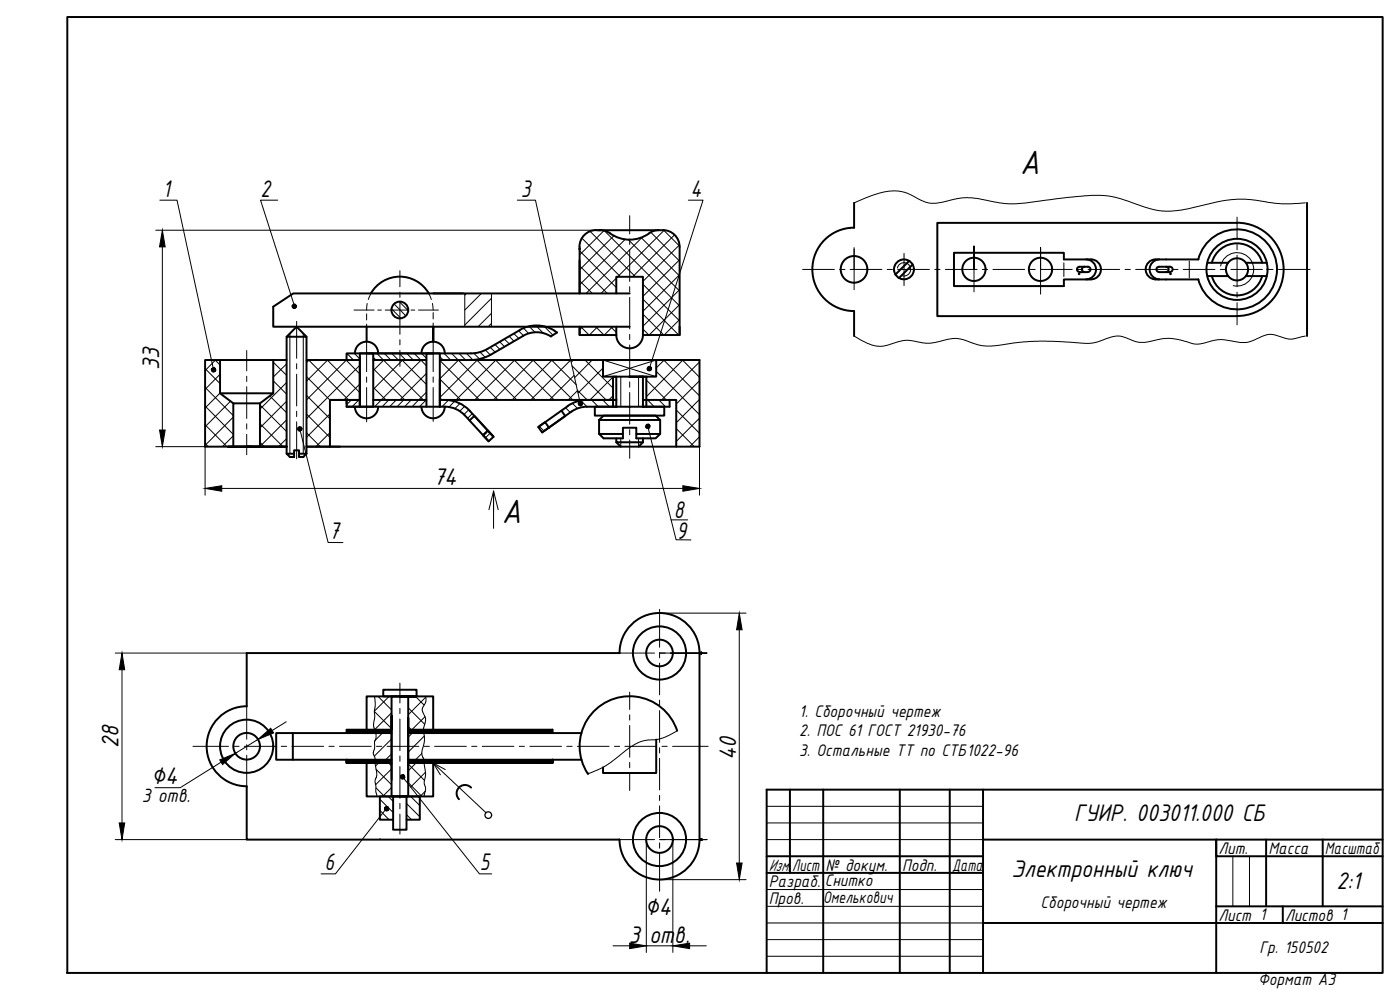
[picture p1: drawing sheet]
<svg xmlns="http://www.w3.org/2000/svg" width="420mm" height="297mm" viewBox="0 0 420 297" stroke-linecap="round" stroke-linejoin="round" font-family="sans-serif">
<!-- layer: 0 -->
<g fill="none" stroke="#000" stroke-width=".59">
<path d="M20.2 5.1h394.8v286.8h-394.8zM178.9 69a5 5 0 0 0-5 5v14M178.9 69.1h1.2M179.5 69.1h19.5M180.1 69l1.6 .3a17 17 0 0 0 6.2 2.6h2.1l2-.5 2.9-1.4M197.8 69l-1.6 .3-1.4 .7M198.9 69a5 5 0 0 1 5.1 5v26.5M256.3 68.3a12.5 12.5 0 0 0-12.5 12.5 12.5 12.5 0 0 0 12.5 12.5v7.5M256.3 60.9v7.5M272.9 78.3l-4.2 4.1M273.9 79.4l-4.1 4M281.3 66.9h90a14 14 0 0 1 13.9 14 14 14 0 0 1-14 13.9l-89.9 .1z"/>
<path d="M325.9 77.8a2.98 2.98 0 0 1 3 3 2.98 2.98 0 0 1-3 3M346.7 77.8a2.98 2.98 0 0 0-2.9 3 2.98 2.98 0 0 0 2.9 3M346.8 77.8h12.9M347.9 77.8a2.98 2.98 0 0 0-2.9 3 2.98 2.98 0 0 0 2.9 3M359.6 77.8a12 12 0 0 1 18.5-6.8 12 12 0 0 1 0 19.7 12 12 0 0 1-18.5-6.9M362.3 78.9h6.3M363.7 78.8a7.8 7.8 0 0 1 7.5-5.8 7.8 7.8 0 0 1 7.6 5.8M373.9 78.9h6.3M392.3 60.9v39.9M110 98v4.5M111.3 88a10 10 0 0 1 17.4 0M130 98v.5v-.5"/>
<path d="M130 98.2v4.3M130 88h9M166.4 99.2a9.9 9.9 0 0 0-10.4-.2l-10.4 6-2.8 .9-38.8 .1v2M166.4 99.3l.8 .5-1.9 1.2M185 88v-5h8v17.5M185 98v2.5M189 88h-101l-6 4v6h107M204 98v2.5h-11M324 80a.78 .78 0 0 0-.8 .8 .78 .78 0 0 0 .8 .8M324 80h2.5a.78 .78 0 0 1 .8 .8 .78 .78 0 0 1-.8 .8h-2.5M325.5 80a.78 .78 0 0 0-.8 .8 .78 .78 0 0 0 .8 .8M327.4 83.8a2.98 2.98 0 0 0 3-3 2.98 2.98 0 0 0-3-3h-8.1v-2h-33v10h33v-2h8.1"/>
<path d="M346.8 83.8h12.9M347.3 80.3l.5-.3h3.3a.81 .81 0 0 1 .8 .8 .81 .81 0 0 1-.7 .8h-3.4a.78 .78 0 0 1-.7-.5 .78 .78 0 0 1 .2-.8zM349.9 80a.78 .78 0 0 1 .8 .8 .78 .78 0 0 1-.8 .8M362.3 82.8h6.3M363.7 82.8a7.8 7.8 0 0 0 7.5 5.8 7.8 7.8 0 0 0 7.6-5.8M373.9 82.8h6.3M66 108v10h16v-10M66 118l4 3M82 118l-4 3M86 108h-24.4v26h24.4M86 101l3-3 3 3M92 108h16"/>
<path d="M106.5 106a3.5 3.5 0 0 1 3.5-3.5 3.5 3.5 0 0 1 3.5 3.5M108 107v15v-16h4v16M110 106h20M112 108h16M126.5 106a3.5 3.5 0 0 1 3.5-3.5 3.5 3.5 0 0 1 3.5 3.5M130 102.5v-4.3v4.3M132 113.7v8.3v-16h-4v16M132 108h77.9v26h-117.9M147.3 106.4a12 12 0 0 1-6 1.6M165.3 100.9a8 8 0 0 0-8.3-.1l-9.7 5.6M173.9 100.5v-2.5v2.5h11.1M181 108v5h15.9v-5"/>
<path d="M185 100.5a4 4 0 0 0 4 4 4 4 0 0 0 4-4M189 108h-8h28M70 134v-13h8v13h-4h12M75.4 134h-7h17.6M86 136.1v-35.1h6v35.1M88.3 136.1h-2.3l1 1h1.3v-2h1.4v2h1.3M89.7 136.1h2.3l-1 1M89.7 137.1h1.3M99 120h5v1M99 120h9M99 120v14M104 120v2h6"/>
<path d="M104 122h29.6M106.5 122a3.5 3.5 0 0 0 3.5 3.5 3.5 3.5 0 0 0 3.5-3.5M112 120h16M126.5 122a3.5 3.5 0 0 0 3.5 3.5 3.5 3.5 0 0 0 3.5-3.5M132 120h53M133.6 120a10 10 0 0 1 7.4 3.2l7.1 7.8-1.5 1.4-7.1-7.8a8.1 8.1 0 0 0-5.9-2.6M140.9 126.1l1.5-1.3 4 4.4-1.5 1.4 1.7 1.8M146 129.7l-1 .9M146.4 129.2l1.7 1.8-1.7-1.8M168.5 123.2l1.1 1.6-4.8 3.5-1.2-1.7-2.1 1.5 1.2 1.6 2.1-1.4M170.4 121.9l-8.9 6.2M176.1 120a10 10 0 0 0-5.8 1.8"/>
<path d="M176.1 122l-2.1 .3-1.9 .8-9.4 6.6M176.1 122h8.9v-9h-1v9M178.5 122h20.8v2.7h-20.8zM179.8 126v4.2l1.3 1.3h5.8v-3.2h4.1v3.2h5.8l1.3-1.3v-4.2M179.8 126l1.3-1.3h15.7l1.3 1.3M179.8 130.2h7.1M179.8 126h18.3M185 131.5v1.2h8M185 132.7l1.3 1.3M191 130.2h7.1M193 120h9.9v14M193 131.5v1.2"/>
<path d="M193 132.7l-1.4 1.3M201 120v2h-8v-9h-4h5v9M185.9 195.9a12 12 0 0 1 12-12 12 12 0 0 1 12 12M186 195.9h-112v16M209.9 195.9v56M74 211.9a12 12 0 0 0-12 12 12 12 0 0 0 12 12M87.9 219.9v8.1M104 219.9v-1h13.5v-4.2v19.3M117.5 219.9h-34.6v8.1h34.6M117.5 208.9h5v30.1h-5zM120 208.9h-10v10M122.5 219.9h52"/>
<path d="M125 208.9h-5h5v-1.9h-10v1.9h15v10M165.8 219.9v-1h-43.3v-3.5v19.4M203.2 219.2a15 15 0 0 0-20.8-8.8 15 15 0 0 0-6 21.7M74 236v15.9h112M104 228.9v-.9v.9h13.5M110 228.9v10.1h10M118 239v9.9h4v-9.9h-2M120 239h6v6.9h-4M122.5 228.9h43.3v-.9v.9M122.5 228h52M130 228.9v10.1h-16v6.9h4M141.4 236.3a2.52 2.52 0 0 0-3.6-.1 2.52 2.52 0 0 0-.1 3.6"/>
<path d="M176.6 232.1l-.2 .1M196.9 221.9v10h-15.9v-1.7M237.1 236.9v25M247.1 236.9v55M270 236.9v55M285 236.9v55M295 236.9v55M415 236.9h-184.9v55M185.9 251.9a12 12 0 0 0 12 12 12 12 0 0 0 12-12M230.1 256.9h64.9M295 251.9h120M380 251.9v20"/>
<path d="M397 251.9v20M415 256.9h-50v-5v40M230.1 261.9h64.9M295 276.9h120M365 271.9h50M385 271.9v5"/>
<circle cx="120" cy="93" r="2.52"/>
<circle cx="256.3" cy="80.8" r="4"/>
<circle cx="271.3" cy="80.8" r="2.98"/>
<circle cx="292.3" cy="80.8" r="3.5"/>
<circle cx="312.3" cy="80.8" r="3.5"/>
<circle cx="371.2" cy="80.8" r="9.2"/>
<circle cx="371.2" cy="80.8" r="3.3"/>
<circle cx="197.9" cy="195.9" r="8"/>
<circle cx="197.9" cy="195.9" r="4"/>
<circle cx="74" cy="223.9" r="8"/>
<circle cx="74" cy="223.9" r="4"/>
<circle cx="197.9" cy="251.9" r="8"/>
<circle cx="197.9" cy="251.9" r="4"/>
</g>
<g fill="none" stroke="#000" stroke-width=".3">
<path d="M48 60.1h5.1l11 50.8M83.4 60.1h-5.2l10.1 31.5M155.2 60.1h5.5l13.5 61M173.9 79.7l8.3 8.3M173.9 75.3l11.1 11M174.7 71.5l11.5 11.5M175.8 70.2l-.7 .7M177.1 69.4l13.6 13.6M181.3 69.2l-7.4 7.3M181.4 69.2l22.6 22.6M184.2 70.7l-10.3 10.3M187.6 71.8l-13.7 13.7"/>
<path d="M188.6 71.9l15.4 15.4M189 64.7v5.5M189 71.7v1.6M189 74.9v9.5M192.4 71.3l11.6 11.5M192.7 71.2l-16.8 16.8M195.3 69.7l8.7 8.6M199.2 69.1l4.8 4.8M199.3 69.1l-13.9 13.9M202.4 70.5l-12.5 12.5M203.9 73.5l-10.9 10.9M204 77.9l-11 11"/>
<path d="M206.6 60.1h4.4l-16.1 50.5M256.3 60.9l7.9-3 2.6-.6h2.1a10.5 10.5 0 0 1 5.3 1.6l.9 .5a9.4 9.4 0 0 0 8.7 1l3.2-.8 3.3-.3 2.6 .2 6.9 1.4 2.7 .2a66.3 66.3 0 0 0 12.9-1.2l2.1-.3a65.5 65.5 0 0 1 14.7-.9l4 .9 9.5 3.2 3.1 .5 2.6 .1 2.9-.3 7.4-1.7a36.8 36.8 0 0 1 19.9-.6 39.7 39.7 0 0 0 10.2 .1M256.3 74.3v12.6M271.3 76v9.7M273.7 79.1a2.98 2.98 0 0 0-5.2 .6 2.98 2.98 0 0 0 3.5 4M319.3 78.9v4.1M356.9 78.3v5.1M366.3 79.8a5 5 0 0 1 6-3.9 5 5 0 0 1 3.8 6 5 5 0 0 1-6 3.8M371.3 65.1v6.7M371.3 73.4v1.6M371.3 76.6v9.4M89 96.4v11.1"/>
<path d="M106.3 93h6M110 94.2v1.8M110 97.3v1.8M110.2 91l-.2 2M111.3 88l-.8 1.9M113.4 93h1.1M115.6 93h6.7M117.5 92.7l2.7 2.7M118.2 91.2l3.6 3.5M119.8 90.5l2.7 2.7M120 81.2v4.8M120 87.7v1.5"/>
<path d="M120 90.8v9.5M123.4 93h1.1M125.6 93h6M128.7 88l.8 1.9M129.8 91l.2 2M130 93.8v1.9M130 96.9v1.9M139.5 88v10M140 88l-.5 .5M144.5 88l-5 5M147.5 89.5l-8 8M147.5 94l-4 4"/>
<path d="M147.5 97.1l-1 .9M147.5 88v10M155.7 99.3l1.4 1.4M157.1 98.5l1.6 1.6M158.9 98l1.7 1.7M161.2 98l1.9 2M163.4 98l2.5 2.6M173.9 84.2l3.9 3.8M174.3 98l2.5 2.5M174.9 98l-1 .9M178.8 98l2.5 2.5M179.4 98l-2.5 2.5"/>
<path d="M183.3 98l1.7 1.7M183.9 98l-2.5 2.5M185 88h-.1M185 83.5l-4.6 4.5M189 86v1.6M189 89.2v9.5M193 98.7l1.7 1.8M193 94.3l6.2 6.2M193 89.8l10.7 10.7M193 85.3l11 11M204 91.4l-9.2 9.1M204 86.9l-11 11"/>
<path d="M204 95.9l-4.7 4.6M204 82.4l-11 11M240.9 80.8h9.5M252 80.8h1.6M255.1 80.8h9.6M266.2 80.8h1.6M269.3 80.4a2.01 2.01 0 0 1 2.4-1.6 2.01 2.01 0 0 1 1.6 2.4 2.01 2.01 0 0 1-2.4 1.6M269.4 80.8h9.5M280.5 80.8h1.6M283.7 80.8h9.5M292.3 80.8v-7v13.8M294.8 80.8h1.6"/>
<path d="M298 80.8h9.5M309.1 80.8h1.6M321.8 80.8h-9.5v-6.5v14M323.4 80.8h1.6M326.6 80.8h9.4M337.7 80.8h1.5M340.8 80.8h9.6M351.9 80.8h1.6M355.1 80.8h9.5M366.2 80.8h1.6M369.4 80.8h9.5M371.3 87.7v1.5"/>
<path d="M371.3 90.8v6.7M380.5 80.8h1.6M383.7 80.8h9.4M61.6 116.2l8.4 8.5M61.6 110.6l4.4 4.5M64.6 108l1.4 1.5M64.7 108l-3.1 3.2M66 117.9l-4.4 4.5M66 112.3l-4.4 4.5M74 105.2v6.1M74 112.9v1.6M74 116v9.5"/>
<path d="M81 118.8l5 5M82 114.2l4 4M82 108.7l4 3.9M86 114.8l-8 8M86 109.2l-4 3.9M87 100.1v36M89 109.1v1.6M89 112.3v9.5M91 100.1v36M92 118.6l7 7M92 113l7 7M92.6 108l12 12"/>
<path d="M92.8 108l-.8 .8M98.2 108l9.8 9.8M98.3 108l-6.3 6.4M103.8 108l4.2 4.2M104 108l-12 12M104.1 106l2 2M106.3 106l1.7 1.7M108 115.2l-4.8 4.8M108 109.6l-16 16M110 101.2v10.3M110 113.1v1.6M110 116.3v10.3"/>
<path d="M112 116.2l3.8 3.8M112 110.6l9.5 9.4M112 107.2l.8 .8M113.1 106l13.9 14M115.2 108l-3.2 3.2M115.3 106l2 2M117.6 106l1.9 2M119.8 106l2 2M120 101.9v1.6M120 105.1v4.8M120.7 108l7.3 7.3M120.8 108l-8.8 8.8"/>
<path d="M122 106l2 2M124.3 106l3.7 3.8M126.4 108l-14 14M126.5 106l1.5 1.5M128 117.7l-4.3 4.3M128 112l-8 8M130 101.4v10.1M130 113.1v1.6M130 116.3v10.1M132 119.4l.7 .6M132 113.7l6.3 6.3M132 108.1l11.9 11.9"/>
<path d="M132 107l1 1M132 108v.1M133.3 106l2 2M135.5 106l14 14M137.6 108l-5.6 5.7M137.8 106l1.9 2M140 106l1.9 2M142.2 106l1.7 1.7M143.1 108l12 12M143.3 108l-11.3 11.3M144.1 105.6l1.5 1.6M145.7 105l1.5 1.5"/>
<path d="M147.1 104.2l1.5 1.4M148.5 103.4l1.5 1.4M148.7 108l12 12M148.8 108l-11.9 12M150 102.6l1.4 1.4M151.4 101.8l1.5 1.4M152.8 100.9l1.5 1.5M154.2 100.1l1.5 1.4M154.3 108l12 12M154.5 108l-12 12M159.9 108l12 12M160.1 108l-12 12"/>
<path d="M165.5 108l7.4 7.4M165.7 108l-12 12M171.2 108l.1 .2M171.3 108l-12 12M171.7 109.8l10.2 10.2M172.1 108l-.6 .7M172.3 112.6l-7.4 7.4M173.3 117.1l2.9 2.9M173.3 117.2l-2.8 2.8M175.6 108l8.4 8.4M177.7 108l-5.2 5.3M181 110.4l-7.5 7.5"/>
<path d="M181 108l15.9 5M184 118.8l-1.3 1.2M184 113.1l-7 6.9M186.3 113v9M189 100.3v1.6M189 103.5v9.5M189 114.6v1.6M189 117.8v9.5M191.6 113v9M194 119.6l2.3 2.4M194 114l6 6M194.4 113l-.4 .4"/>
<path d="M196.9 111.4l13 13M196.9 108l-15.9 5M199.2 108l10.7 10.8M199.3 108l-2.4 2.4M204 100.4l-.2 .1M204.8 108l5.1 5.2M204.9 108l-10.9 11M209.9 119.8l-7 7.1M209.9 114.2l-7 7M209.9 108.6l-11.4 11.4M256.3 100.8l3.3 1.8a8.6 8.6 0 0 0 7.9 .6l1.6-.5a9.6 9.6 0 0 1 5.8-.2l1.3 .2a14.2 14.2 0 0 0 8.1-.9 9.4 9.4 0 0 1 6.4 .7l2.9 1 2.4 .3 2.6-.1 6-.8 4.9-.5 4.2-.1 7 .3a26.2 26.2 0 0 0 7.6 .3l2.1-.7a10.4 10.4 0 0 1 6.1-1.3l2.6 .9a8.4 8.4 0 0 0 6.8 .5l2.7-.6 2.2-.2 2.9 .4 4.9 1.3h1.7l2.1-.6a11.9 11.9 0 0 1 7-.3l2.2 .3a9.2 9.2 0 0 0 6.6-1.4l2-.8 1.4-.1 4.4 1.3 1.7 .2 4.1-1M61.6 133l.9 1"/>
<path d="M61.6 127.5l6.5 6.5M61.6 121.8l8.4 8.5M69.2 120.4l-7.6 7.6M70 130.8l-3.2 3.2M70 125.1l-8.4 8.5M74 127.2v1.5M74 130.3v6.1M78 132.7l1.3 1.3M78 127.1l6.9 6.9M78 121.5l8 7.9M86 131.6l-2.4 2.4M86 126l-8 8"/>
<path d="M86 120.4l-8 8M89 123.4v1.6M89 126.6v11.1M90 128.7l8.5 34.1h4.4M92 129.9l4.1 4.1M92 124.2l7 7.1M99 129.8l-4.2 4.2M99 124.2l-7 7M105.5 120l-1.5 1.4M107.7 120l-2 2M108 121.9v.1M112.2 120l-.2 .2"/>
<path d="M116.7 120l-2 2M118.9 120l-2 2M121.2 120l-2 2M123.4 120l-2 2M127.9 120l-2 2M132.4 120l-.4 .4M134.6 120.1l-2 1.9M136.4 120.4l-1.7 1.7M138 121.1l-1.5 1.5M139.4 121.9l-1.4 1.4M140.7 123l-1.5 1.4M141.7 124.1l-1.4 1.4"/>
<path d="M147.1 129.9l-1.4 1.4M161.8 127.9l1.5 1.4M169.7 122.3l1.5 1.5M171.8 121l1.5 1.5M174.3 120.2l1.8 1.8M177.5 120l2 2M180.9 120l2 2M186.3 131.5v2.5M189 128.9v1.6M189 132v5.5M191.6 131.5v2.5M194.4 127.9l8.5 34.1h4.4"/>
<path d="M197.7 120l2 2M202.9 128.6l5.5 5.4M202.9 123l7 7M209.9 131l-2.9 3M209.9 125.5l-7 6.9M146.7 152.9l1.4-5.6 1.4 5.6M148.1 152.9v-5.6v11.2M185.5 195.9h10.9M198 195.9h14.2h-11M198 182.8v11.4M198 195.8v1.6M198 199v9.5"/>
<path d="M198 195.9h1.6M74 211.9v9.9M112.4 213.5l5.1 5.1M112.4 208.9l.2 3.1-.2 1.1 .1 2-.4 2.6 .3 1.2 5.1-5M112.8 219.9l.1 1.6-.5 .9v2l-.4 1.3 .5 1.6v.7M113.5 208.9l4 4.1M114.8 219.9l-2.2 2.3M116.8 208.9l-4.4 4.5M120 205v5.9M120 212.5v1.6M120 215.7v9.5M122.5 218l.9 .9"/>
<path d="M122.5 212.4l5 4.9M123.7 219.9l-1.2 1.3M124.7 208.9l2.6 2.7M127.2 219.9l.2 2.5-.8 3.8 .7 1.8M127.6 215l-4 3.9M127.8 208.9v1.8l-1.1 2 .2 1 .8 1.8v.9l-.7 2.5M127.8 209.2l-5.3 5.2M189 207.7v5.2M189 214.5v1.6M189 217.7v9.5M198 210v1.7M198 213.2v9.5"/>
<path d="M203.3 219.2l-2.8 1.6-2.3 .8-1.8 .4-2.3 .1-2.6 .7-3.1 1.9-6.4 4.9-2.4 1.3-3 1.2M57.9 223.9h10.7M70.1 223.9h1.7M73.3 223.9h9.5M74 223.4v1.6M74 226.6v9.8M84.4 223.9h1.6M87.6 223.9h9.5M98.7 223.9h1.6M101.9 223.9h9.5M112.6 228.9l.5 3v.9l-.5 1.2 .2 3.6 .3 1.4M112.8 236.4l2.6 2.6"/>
<path d="M112.9 230.8l4.6 4.6M113 223.9h1.6M113.6 228.9l-.9 1M114 239.8l4 4M116.2 223.9h9.5M116.5 239l1.5 1.4M116.6 228.9l.9 .9M117.5 221.7l-5.1 5.2M117.5 226.2l-1.8 1.8M117.5 236.3l-2.6 2.7M117.5 230.7l-4.8 4.7M120 226.8v1.6"/>
<path d="M120 230v9.5M120.8 233.1l23.1 29.1h3.7M122.5 234.8l4.1 4.2M122.5 229.2l4.9 4.9M123.2 239l2.8 2.7M124.8 228.9l-2.3 2.4M126.6 226.1l-1.9 1.9M127.3 228.9l.4 3-.4 2.7 .4 1.7-.3 2.7M127.3 223.9h1.6M127.3 220.8l-4.8 4.9M127.6 237.4l-1.5 1.6M127.7 231.7l-4.5 4.5"/>
<path d="M130.4 223.9h9.6M141.6 223.9h1.5M144.7 223.9h9.5M155.8 223.9h1.6M159 223.9h9.5M170.1 223.9h1.6M173.3 223.9h9.5M184.4 223.9h1.6M187.5 223.9h9.6M189 228.8v1.6M189 231.9v5.3M198 224.4v1.5"/>
<path d="M198 227.5v9.5M198 238.6v1.6M198.7 223.9h1.5M201.8 223.9h10.7M114 243.1l2.8 2.8M115.9 242.6l-15.2 19.6h-4.3M120 241.1v1.6M120 244.2v6.1M122 244.4l1.5 1.5M122 241.1l4 4M185.5 251.9h10.9M198 251.9h14.2h-11"/>
<path d="M198 241.8v9.5M198 252.9v1.6M198 256.1v11.3M198 251.9h1.6M230.1 241.9h64.9M230.1 246.9h64.9M230.1 251.9h64.9M370 256.9v15M375 256.9v15M230.1 266.9h64.9M230.1 271.9h64.9M230.1 276.9h64.9"/>
<path d="M230.1 281.9h64.9M230.1 286.9h64.9"/>
</g>
<g fill="#000" stroke="#000" stroke-width=".3">
<path d="M87.8 92.3l.3 .2 .2-.6zM88.3 91.9l.1 .6h-.3zM88.3 91.9l.1 .6 .3-.1z"/>
<path d="M87.9 91.4l-.2 .3 .6 .2zM87.7 91.7l.6 .2-.6 .1zM87.7 92l.1 .3 .5-.4z"/>
<path d="M88.3 91.9l.4 .5 .2-.3zM88.3 91.9l.6-.1v.3zM88.3 91.9l.6-.1-.1-.3z"/>
<path d="M88.5 91.3l-.2 .6 .5-.4zM88.2 91.3h.3l-.2 .6zM87.9 91.4l.4 .5-.1-.6z"/>
<path d="M63.5 111.2l.2 .2 .4-.5zM64.1 110.9l-.1 .7-.3-.2zM64.1 110.9l-.1 .7 .3-.1z"/>
<path d="M63.6 110.6l.5 .3-.2-.5zM63.6 110.6l.5 .3h-.6zM63.5 110.9v.3l.6-.3z"/>
<path d="M64.1 110.9l.2 .6 .3-.1zM64.1 110.9l.6 .2-.1 .3zM64.1 110.9l.6 .2v-.4z"/>
<path d="M64.5 110.5l-.4 .4 .6-.2zM64.2 110.3l.3 .2-.4 .4zM63.9 110.4l.2 .5 .1-.6z"/>
<path d="M194.3 110.5v.3l.6-.2zM194.3 110.8l.6-.2-.4 .5zM194.9 110.6l-.4 .5 .3 .1z"/>
<path d="M194.9 110.6l-.1 .6h.3zM194.9 110.6l.4 .4-.2 .2zM194.9 110.6l.4 .4 .2-.3z"/>
<path d="M194.7 110.1l.2 .5 .1-.6zM194.4 110.2l.3-.1 .2 .5zM194.4 110.2l-.1 .3 .6 .1z"/>
<path d="M194.9 110.6l.6 .1v-.3zM195.3 110.1l.2 .3-.6 .2zM195 110l-.1 .6 .4-.5z"/>
<path d="M89.4 128.6v.3l.6-.2zM89.4 128.9l.6-.2-.4 .5zM90 128.7l-.4 .5 .3 .1z"/>
<path d="M90 128.7l-.1 .6h.3zM90 128.7l.5 .4-.3 .2zM90 128.7l.5 .4 .1-.3z"/>
<path d="M89.8 128.1l.2 .6 .1-.6zM89.5 128.3l.3-.2 .2 .6zM89.5 128.3l-.1 .3 .6 .1z"/>
<path d="M90 128.7l.6 .1v-.3zM90.4 128.2l.2 .3-.6 .2zM90.1 128.1l-.1 .6 .4-.5z"/>
<path d="M173.6 121.1l.1 .3 .5-.3zM173.7 121.4l.5-.3-.3 .6zM174.2 121.1l-.3 .6h.3z"/>
<path d="M173.8 120.6l.4 .5-.1-.6zM173.8 120.6l.4 .5-.6-.3zM173.6 120.8v.3h.6z"/>
<path d="M174.2 121.1v.6l.3-.1zM174.2 121.1l.6 .3-.3 .2zM174.2 121.1l.6 .3v-.3z"/>
<path d="M174.2 121.1h.6l-.1-.3zM174.5 120.6l.2 .2-.5 .3zM174.1 120.5l.1 .6 .3-.5z"/>
<path d="M193.8 127.8v.3l.6-.2zM193.8 128.1l.6-.2-.4 .5zM194.4 127.9l-.4 .5 .3 .1z"/>
<path d="M194.4 127.9l-.1 .6h.3zM194.4 127.9l.5 .4-.3 .2zM194.4 127.9l.5 .4 .1-.3z"/>
<path d="M194.2 127.3l.2 .6 .2-.6zM194 127.5l.2-.2 .2 .6zM194 127.5l-.2 .3 .6 .1z"/>
<path d="M194.4 127.9l.6 .1v-.3zM194.9 127.5l.1 .2-.6 .2zM194.6 127.3l-.2 .6 .5-.4z"/>
<path d="M104 218.9l13.5 1v-1zM104 218.9l13.5 1h-13.5z"/>
<path d="M122.5 218.9l43.3 1v-1zM122.5 218.9l43.3 1h-43.3z"/>
<path d="M104 228l13.5 .9v-.9zM104 228l13.5 .9h-13.5z"/>
<path d="M120.2 233.3l.2 .2 .4-.4zM120.8 233.1l-.1 .6-.3-.2zM120.8 233.1l-.1 .6h.3z"/>
<path d="M120.4 232.6l.4 .5-.1-.6zM120.4 232.6l.4 .5-.6-.2zM120.2 232.9v.4l.6-.2z"/>
<path d="M120.8 233.1l.2 .6 .3-.2zM120.8 233.1l.7 .1-.2 .3zM120.8 233.1l.7 .1-.1-.3z"/>
<path d="M121.2 232.6l-.4 .5 .6-.2zM120.9 232.5l.3 .1-.4 .5zM120.7 232.5l.1 .6 .1-.6z"/>
<path d="M122.5 228l43.3 .9v-.9zM122.5 228l43.3 .9h-43.3z"/>
<path d="M115.4 242.9l.2 .2 .4-.5zM116 242.6l-.1 .7-.3-.2zM116 242.6l-.1 .7 .3-.1z"/>
<path d="M115.6 242.2l.4 .4-.1-.6zM115.6 242.2l.4 .4-.6-.1zM115.4 242.5v.4l.6-.3z"/>
<path d="M116 242.6l.2 .6 .3-.1zM116 242.6l.7 .2-.2 .3zM116 242.6l.7 .2-.1-.3z"/>
<path d="M116.5 242.2l-.5 .4 .6-.1zM116.2 242l.3 .2-.5 .4zM115.9 242l.1 .6 .2-.6z"/>
<circle cx="173.9" cy="74.7" r=".25"/>
<circle cx="323.9" cy="82.2" r=".25"/>
<circle cx="351.3" cy="82.2" r=".25"/>
<circle cx="189" cy="113" r=".25"/>
<circle cx="185" cy="122" r=".25"/>
<circle cx="193" cy="122" r=".25"/>
<circle cx="210.4" cy="195.9" r=".25"/>
<circle cx="210.4" cy="251.9" r=".25"/>
</g>
<g fill="none" stroke="#000" stroke-width=".3">
<path d="M46.7 69.1h132.2M48.7 74.1v54.9M46.7 134h14.9v14.6M209.9 134v14.6M66.5 146.5h138.4M201.4 156h5M34.6 195.9h39.4M198 184h25.9M221.9 189v69.9M36.6 200.9v46M85.9 216.6l-4.2 2.6M66.4 228.7l-12.3 7.6h-7.6"/>
<path d="M77.4 221.9l-6.8 4.1M130 228.9l15.9 15M133.6 230.9l-3.6-2 2.2 3.6M34.6 251.9h39.4M194 251.9v33.9M201.9 251.9v33.9M198 263.9h25.9M184 283.8h5M194 283.8h7.9M207 283.8h5"/>
</g>
<path d="M114.1 251.9h.1" fill="none" stroke="#000" stroke-width=".3"/>
<path d="M48.7 69.1l.9 5h-1.7zM47.9 129h1.7l-.9 5zM61.6 146.5l4.9-.8v1.7zM204.9 145.7l5 .8-5 .9zM221.9 184l.8 5h-1.6zM36.6 195.9l.8 5h-1.6zM77.4 221.9l3.8-3.4 .9 1.4zM66 228l4.6-2-3.8 3.4zM35.8 246.9h1.6l-.8 5zM221.1 258.9h1.6l-.8 5zM189 283l5 .8-5 .8zM201.9 283.8l5.1-.8v1.6z" fill="#000" stroke="#000" stroke-width=".3"/>
<!-- layer: 0 -->
<circle cx="146.5" cy="244.6" r=".99" fill="none" stroke="#000" stroke-width=".38"/>
<g font-size="10.9">
<text x="306.2" y="52.4">A</text>
<text x="150.6" y="157">А</text>
</g>
<g font-size="7.8">
<text x="48.9" y="59.1">1</text>
<text x="78.2" y="59">2</text>
<text x="156.3" y="59">3</text>
<text x="207.3" y="59.1">4</text>
<text x="47.8" y="110.9" transform="rotate(-90 47.8 110.9)">33</text>
<text x="130.1" y="145.5">74</text>
<text x="202.3" y="155.4">8</text>
<text x="98.8" y="161.7">7</text>
<text x="203" y="161.6">9</text>
<text x="35.6" y="224.5" transform="rotate(-90 35.6 224.5)">28</text>
<text x="220.9" y="228.2" transform="rotate(-90 220.9 228.2)">40</text>
<text x="45.3" y="235.3">∅4</text>
<text x="322.4" y="246.3">ГУИР. 003011.000 СБ</text>
<text x="97.4" y="261.1">6</text>
<text x="144" y="261.1">5</text>
<text x="303.6" y="263.1">Электронный ключ</text>
<text x="401.2" y="266.8">2:1</text>
<text x="193.5" y="274.5">∅4</text>
<text x="188.7" y="282.8">3</text>
<text x="194.8" y="282.8">отв.</text>
</g>
<text font-size="6.2" x="42.5" y="240.7">3 отв.</text>
<g font-size="5.4">
<text x="239.9" y="215.1">1. Сборочный чертеж</text>
<text x="239.9" y="220.9">2. ПОС 61 ГОСТ 21930-76</text>
<text x="239.9" y="226.7">3. Остальные ТТ по СТБ1022-96</text>
<text x="365.7" y="256.2">Лит.</text>
<text x="380.7" y="256.2">Масса</text>
<text x="397.6" y="256.2">Масштаб</text>
<text x="230.8" y="261.2">Изм.</text>
<text x="237.7" y="261.2">Лист</text>
<text x="247.7" y="261.2">№ докум.</text>
<text x="270.7" y="261.2">Подп.</text>
<text x="285.7" y="261.2">Дата</text>
<text x="230.8" y="266.2">Разраб.</text>
<text x="247.5" y="265.8">Снитко</text>
<text x="230.8" y="271.2">Пров.</text>
<text x="247.1" y="270.8">Омелькович</text>
<text x="312.3" y="272.3">Сборочный чертеж</text>
<text x="365.7" y="276.2">Лист 1</text>
<text x="385.7" y="276.2">Листов 1</text>
<text x="378" y="285.9">Гр. 150502</text>
<text x="377.6" y="295.6">Формат А3</text>
</g>
</svg>
